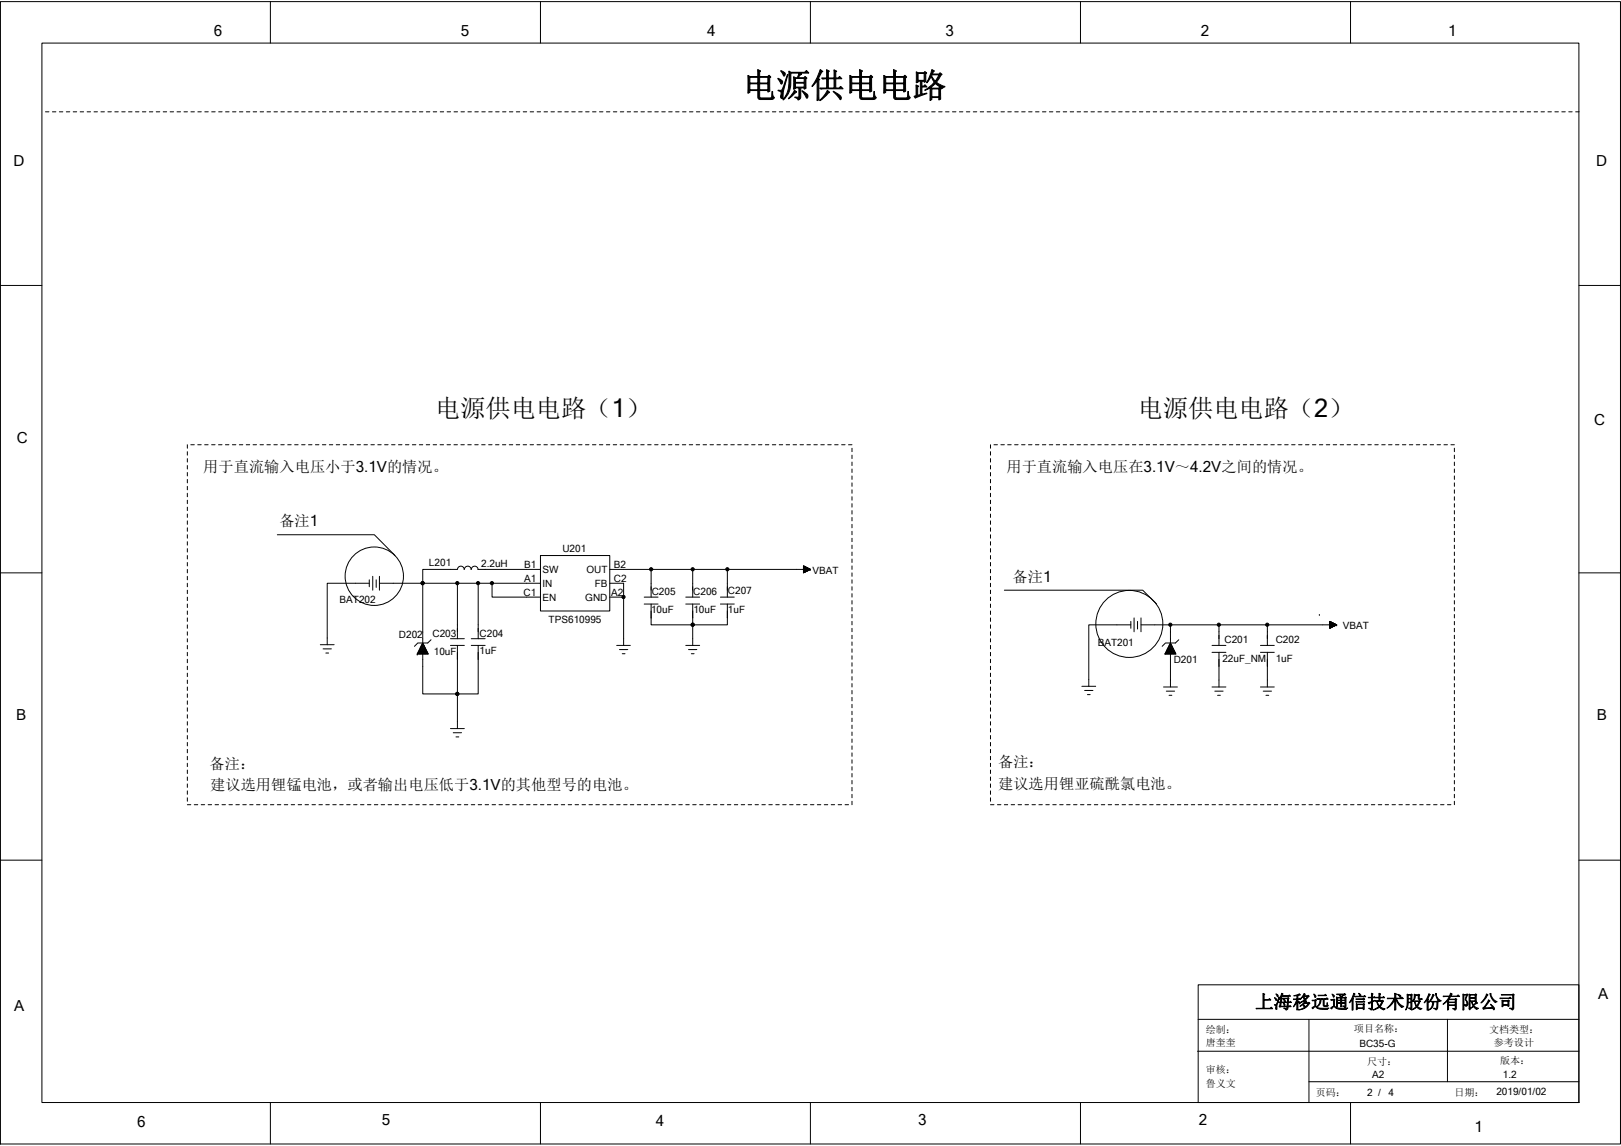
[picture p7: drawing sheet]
<svg xmlns="http://www.w3.org/2000/svg" width="297mm" height="210mm" viewBox="0 0 297 210" stroke-linecap="round" stroke-linejoin="round" font-family="sans-serif">
<g fill="none" stroke="#000" stroke-width=".18">
<path d="M.1 .3h296.8v209.3h-296.8zM7.7 7.9h281.6v194.1h-281.6zM49.5 .3v7.6M99 .3v7.6M148.5 .3v7.6M198 .3v7.6M247.5 .3v7.6M8.3 20.5h.7M9.6 20.5h.6M10.9 20.5h.6M12.1 20.5h.7M13.4 20.5h.7"/>
<path d="M14.7 20.5h.6M16 20.5h.6M17.2 20.5h.7M18.5 20.5h.6M19.8 20.5h.6M21 20.5h.7M22.3 20.5h.6M23.6 20.5h.6M24.8 20.5h.7M26.1 20.5h.6M27.4 20.5h.6M28.6 20.5h.7"/>
<path d="M29.9 20.5h.6M31.2 20.5h.6M32.4 20.5h.7M33.7 20.5h.7M35 20.5h.6M36.3 20.5h.6M37.5 20.5h.7M38.8 20.5h.6M40.1 20.5h.6M41.3 20.5h.7M42.6 20.5h.6M43.9 20.5h.6"/>
<path d="M45.1 20.5h.7M46.4 20.5h.6M47.7 20.5h.6M48.9 20.5h.7M50.2 20.5h.6M51.5 20.5h.6M52.7 20.5h.7M54 20.5h.6M55.3 20.5h.6M56.6 20.5h.6M57.8 20.5h.7M59.1 20.5h.6"/>
<path d="M60.4 20.5h.6M61.6 20.5h.7M62.9 20.5h.6M64.2 20.5h.6M65.4 20.5h.7M66.7 20.5h.6M68 20.5h.6M69.3 20.5h.6M70.5 20.5h.6M71.8 20.5h.6M73 20.5h.7M74.3 20.5h.6"/>
<path d="M75.6 20.5h.6M76.9 20.5h.6M78.1 20.5h.7M79.4 20.5h.6M80.7 20.5h.6M81.9 20.5h.7M83.2 20.5h.6M84.5 20.5h.6M85.7 20.5h.7M87 20.5h.6M88.3 20.5h.6M89.6 20.5h.6"/>
<path d="M90.8 20.5h.7M92.1 20.5h.6M93.3 20.5h.7M94.6 20.5h.6M95.9 20.5h.6M97.2 20.5h.6M98.4 20.5h.7M99.7 20.5h.6M101 20.5h.6M102.2 20.5h.7M103.5 20.5h.6M104.8 20.5h.6"/>
<path d="M106 20.5h.7M107.3 20.5h.6M108.6 20.5h.6M109.9 20.5h.6M111.1 20.5h.7M112.4 20.5h.6M113.7 20.5h.6M114.9 20.5h.6M116.2 20.5h.6M117.5 20.5h.6M118.7 20.5h.7M120 20.5h.6"/>
<path d="M121.3 20.5h.6M122.5 20.5h.7M123.8 20.5h.6M125.1 20.5h.6M126.3 20.5h.7M127.6 20.5h.6M128.9 20.5h.6M130.2 20.5h.6M131.4 20.5h.7M132.7 20.5h.6M134 20.5h.6M135.2 20.5h.7"/>
<path d="M136.5 20.5h.6M137.8 20.5h.6M139 20.5h.6M140.3 20.5h.6M141.5 20.5h.7M142.8 20.5h.6M144.1 20.5h.6M145.3 20.5h.7M146.6 20.5h.7M147.9 20.5h.6M149.2 20.5h.6M150.4 20.5h.7"/>
<path d="M151.7 20.5h.7M153 20.5h.6M154.3 20.5h.6M155.5 20.5h.7M156.8 20.5h.6M158.1 20.5h.6M159.3 20.5h.7M160.6 20.5h.6M161.8 20.5h.7M163.1 20.5h.6M164.4 20.5h.6M165.6 20.5h.7"/>
<path d="M166.9 20.5h.7M168.2 20.5h.6M169.5 20.5h.6M170.7 20.5h.7M172 20.5h.6M173.3 20.5h.6M174.5 20.5h.7M175.8 20.5h.6M177.1 20.5h.6M178.3 20.5h.7M179.6 20.5h.7M180.9 20.5h.6"/>
<path d="M182.2 20.5h.6M183.4 20.5h.7M184.7 20.5h.6M185.9 20.5h.7M187.2 20.5h.7M188.5 20.5h.6M189.8 20.5h.6M191 20.5h.7M192.3 20.5h.6M193.6 20.5h.6M194.8 20.5h.7M196.1 20.5h.6"/>
<path d="M197.4 20.5h.6M198.6 20.5h.7M199.9 20.5h.7M201.2 20.5h.6M202.5 20.5h.6M203.7 20.5h.7M205 20.5h.6M206.3 20.5h.6M207.5 20.5h.6M208.8 20.5h.6M210.1 20.5h.6M211.3 20.5h.7"/>
<path d="M212.6 20.5h.6M213.9 20.5h.6M215.1 20.5h.7M216.4 20.5h.6M217.7 20.5h.6M218.9 20.5h.7M220.2 20.5h.6M221.5 20.5h.6M222.8 20.5h.6M224 20.5h.7M225.3 20.5h.6M226.6 20.5h.6"/>
<path d="M227.8 20.5h.7M229.1 20.5h.6M230.4 20.5h.6M231.6 20.5h.7M232.9 20.5h.6M234.2 20.5h.6M235.4 20.5h.7M236.7 20.5h.6M238 20.5h.6M239.2 20.5h.7M240.5 20.5h.6M241.8 20.5h.6"/>
<path d="M243.1 20.5h.6M244.3 20.5h.7M245.6 20.5h.6M246.9 20.5h.6M248.1 20.5h.7M249.4 20.5h.6M250.7 20.5h.6M251.9 20.5h.7M253.2 20.5h.6M254.5 20.5h.6M255.7 20.5h.7M257 20.5h.6"/>
<path d="M258.3 20.5h.6M259.5 20.5h.7M260.8 20.5h.6M262.1 20.5h.6M263.4 20.5h.6M264.6 20.5h.7M265.9 20.5h.6M267.2 20.5h.6M268.4 20.5h.7M269.7 20.5h.6M271 20.5h.6M272.2 20.5h.7"/>
<path d="M273.5 20.5h.6M274.8 20.5h.6M276.1 20.5h.6M277.3 20.5h.6M278.6 20.5h.6M279.8 20.5h.7M281.1 20.5h.6M282.4 20.5h.6M283.7 20.5h.6M284.9 20.5h.7M286.2 20.5h.6M287.5 20.5h.6"/>
<path d="M288.7 20.5h.7M.1 52.3h7.6M289.3 52.3h7.6M34.3 81.5v.6M34.3 82.8v.6M34.3 84v.7M34.3 85.3v.6M34.3 86.6v.6M34.3 87.8v.7M34.3 89.1v.6M34.3 90.4v.6M34.3 91.7v.6"/>
<path d="M34.3 92.9v.7M34.3 94.2v.6M34.3 95.4v.7M34.3 96.7v.6M34.3 98v.6M34.3 99.3v.6M35 81.5h.6M36.2 81.5h.7M37.5 81.5h.6M38.8 81.5h.6M40 81.5h.7M41.3 81.5h.6"/>
<path d="M42.6 81.5h.6M43.9 81.5h.6M45.1 81.5h.7M46.4 81.5h.6M47.6 81.5h.7M48.9 81.5h.6M50.2 81.5h.6M50.8 98h17.8l3.8 3.8M51.5 81.5h.6M52.7 81.5h.7M54 81.5h.6M55.3 81.5h.6"/>
<path d="M56.5 81.5h.7M57.8 81.5h.6M59.1 81.5h.6M60.3 81.5h.7M61.6 81.5h.6M62.9 81.5h.6M64.2 81.5h.6M65.4 81.5h.7M66.7 81.5h.6M68 81.5h.6M69.2 81.5h.6M70.5 81.5h.6"/>
<path d="M71.8 81.5h.6M73 81.5h.7M74.3 81.5h.6M75.6 81.5h.6M76.8 81.5h.7M78.1 81.5h.6M79.4 81.5h.6M80.6 81.5h.7M81.9 81.5h.6M83.2 81.5h.6M84.5 81.5h.6M85.7 81.5h.7"/>
<path d="M87 81.5h.6M88.3 81.5h.6M89.5 81.5h.7M90.8 81.5h.6M92.1 81.5h.6M93.3 81.5h.7M94.6 81.5h.6M95.9 81.5h.6M97.1 81.5h.7M98.4 81.5h.6M99.7 81.5h.6M100.9 81.5h.7"/>
<path d="M102.2 81.5h.6M103.5 81.5h.6M104.8 81.5h.6M106 81.5h.7M107.3 81.5h.6M108.6 81.5h.6M109.8 81.5h.7M111.1 81.5h.6M112.4 81.5h.6M113.6 81.5h.7M114.9 81.5h.6M116.1 81.5h.7"/>
<path d="M117.4 81.5h.6M118.7 81.5h.6M119.9 81.5h.7M121.2 81.5h.7M122.5 81.5h.6M123.8 81.5h.6M125 81.5h.7M126.3 81.5h.6M127.6 81.5h.6M128.8 81.5h.7M130.1 81.5h.6M131.4 81.5h.6"/>
<path d="M132.6 81.5h.7M133.9 81.5h.7M135.2 81.5h.6M136.5 81.5h.6M137.7 81.5h.7M139 81.5h.6M140.2 81.5h.7M141.5 81.5h.7M142.8 81.5h.6M144.1 81.5h.6M145.3 81.5h.7M146.6 81.5h.6"/>
<path d="M147.9 81.5h.6M149.1 81.5h.7M150.4 81.5h.6M151.7 81.5h.6M152.9 81.5h.7M154.2 81.5h.7M155.5 81.5h.6M156.1 82.1v.7M156.1 83.4v.6M156.1 84.7v.6M156.1 85.9v.7M156.1 87.2v.6"/>
<path d="M156.1 88.5v.6M156.1 89.7v.7M156.1 91v.7M156.1 92.3v.6M156.1 93.6v.6M156.1 94.8v.6M156.1 96.1v.6M156.1 97.3v.7M156.1 98.6v.7M156.1 99.9v.6M181.5 81.5v.6M181.5 82.8v.6"/>
<path d="M181.5 84v.7M181.5 85.3v.6M181.5 86.6v.6M181.5 87.8v.7M181.5 89.1v.6M181.5 90.4v.6M181.5 91.7v.6M181.5 92.9v.7M181.5 94.2v.6M181.5 95.4v.7M181.5 96.7v.6M181.5 98v.6"/>
<path d="M181.5 99.3v.6M182.1 81.5h.7M183.4 81.5h.6M184.7 81.5h.6M185.9 81.5h.7M187.2 81.5h.6M188.5 81.5h.6M189.7 81.5h.7M191 81.5h.6M192.3 81.5h.6M193.5 81.5h.7M194.8 81.5h.6"/>
<path d="M196.1 81.5h.6M197.4 81.5h.6M198.6 81.5h.7M199.9 81.5h.6M201.2 81.5h.6M202.4 81.5h.7M203.7 81.5h.6M205 81.5h.6M206.2 81.5h.7M207.5 81.5h.6M208.8 81.5h.6M210 81.5h.7"/>
<path d="M211.3 81.5h.6M212.6 81.5h.6M213.8 81.5h.7M215.1 81.5h.6M216.4 81.5h.6M217.7 81.5h.6M218.9 81.5h.7M220.2 81.5h.6M221.5 81.5h.6M222.7 81.5h.7M224 81.5h.6M225.3 81.5h.6"/>
<path d="M226.5 81.5h.7M227.8 81.5h.6M229.1 81.5h.6M230.4 81.5h.6M231.6 81.5h.6M232.9 81.5h.6M234.1 81.5h.7M235.4 81.5h.6M236.7 81.5h.6M238 81.5h.6M239.2 81.5h.7M240.5 81.5h.6"/>
<path d="M241.8 81.5h.6M243 81.5h.7M244.3 81.5h.6M245.6 81.5h.6M246.8 81.5h.7M248.1 81.5h.6M249.4 81.5h.6M250.7 81.5h.6M251.9 81.5h.7M253.2 81.5h.6M254.4 81.5h.7M255.7 81.5h.6"/>
<path d="M257 81.5h.6M258.3 81.5h.6M259.5 81.5h.7M260.8 81.5h.6M262.1 81.5h.6M263.3 81.5h.7M264.6 81.5h.6M265.9 81.5h.6M266.5 82.1v.7M266.5 83.4v.6M266.5 84.7v.6M266.5 85.9v.7"/>
<path d="M266.5 87.2v.6M266.5 88.5v.6M266.5 89.7v.7M266.5 91v.7M266.5 92.3v.6M266.5 93.6v.6M266.5 94.8v.6M266.5 96.1v.6M266.5 97.3v.7M266.5 98.6v.7M266.5 99.9v.6M.1 105h7.6"/>
<path d="M34.3 100.5v.7M34.3 101.8v.6M34.3 103.1v.6M34.3 104.3v.7M34.3 105.6v.6M34.3 106.9v.6M34.3 108.1v.7M34.3 109.4v.6M34.3 110.7v.6M34.3 112v.6M34.3 113.2v.7M34.3 114.5v.6"/>
<path d="M34.3 115.8v.6M34.3 117v.6M34.3 118.3v.6M34.3 119.5v.7M58.7 118.1h2.5M59.2 118.9h1.5M59.7 119.7h.5M67.7 106.9h-7.7v11.2M67.7 106.2v1.3M68.3 105.6v2.5M68.9 106.2v1.4M69.5 106.9h8v10.9"/>
<path d="M69.5 105.6v2.5M76.5 119.8h.1M76.5 119.7h1.9M76.6 119.6h1.7M76.6 119.5v.3M76.7 119.4h1.5M76.8 119.2h1.3M76.8 119.1v.7M76.9 119h1.2M77 118.9h1M77 118.7v1.1M77 118.7h.9"/>
<path d="M77.1 118.5h.7M77.1 118.4v1.4M77.2 118.3h.5M77.3 118.1h.3M77.3 118v1.8M77.4 118h.1M77.5 117.8l1 2h-2zM77.5 106.9h6.3v10.1M77.5 106.9h.1M77.5 117.9v1.9M77.7 118.3v1.5M77.9 118.6v1.2"/>
<path d="M78 119v.8M78.2 119.3v.5M78.4 119.7v.1M79 117.2l-.6 .6h-1.8l-.7 .6M82.5 117h2.6M82.5 118.3h2.6M83.8 106.9h15.2M83.8 118.3v15.2M85 104.4a.59 .59 0 0 0-.5-.7 .59 .59 0 0 0-.7 .6h-6.3v2.6M85.1 104.3a.59 .59 0 0 1 .6-.6 .59 .59 0 0 1 .6 .7M86.4 117h2.5M86.4 118.3h2.5"/>
<path d="M86.4 104.3a.59 .59 0 0 1 .6-.6 .59 .59 0 0 1 .6 .7M87.6 104.3h11.4M87.6 118.3v8.8h-10.1v-7.3M87.6 106.9v10.1M90.2 106.9v2.5h8.8M99 101.8h12.7v10.2h-12.7zM111.7 106.9h2.6v11.4M111.7 104.3h7.6v5.1M111.7 109.4h2.6M113 118.3h2.5M113.5 119h1.5M114 119.8h.5"/>
<path d="M118 109.4h2.6M118 110.7h2.6M119.3 104.3h7.6v5.1M119.3 110.7v3.8h14v-3.8M125.7 109.4h2.5M125.7 118.3h2.5M125.7 110.7h2.5M126.2 119h1.5M126.7 119.8h.5M126.9 110.7v7.6M126.9 104.3h21.6l-1.3 .7v-1.3l1.3 .6M132 109.4h2.6"/>
<path d="M132 110.7h2.6M133.3 104.3v5.1M147.2 104.3h1.3M147.2 104.9h.2M147.2 104.8h.3M147.2 103.9h.4v.9h-.4M147.2 104.7h.6M147.2 104.6h.8M147.2 104.6h.9M147.2 104.5h.9M147.2 104.5h1M147.2 104.3h1.2v.1"/>
<path d="M147.2 104.2h1.1v.2M147.2 104.2h1v.3M147.2 104.1h.9v.4M147.2 104.1h.8v.5M147.2 104h.7v.6M147.2 103.9h.5v.8M147.2 103.8h.3M147.2 103.8h.2v1.1M147.3 104.9l-.1-1.2v1.3M147.3 103.7l-.1 1.2M147.4 103.8v1.1M147.5 103.8v1"/>
<path d="M147.6 103.9v.9M147.7 103.9v.8h-.5M147.8 104v.7M147.8 104v.6M148 104v.6M148.1 104.1v.4M148.2 104.2v.3M148.4 104.2v.2h-1.2M148.5 104.3l-1.3 .1M148.5 104.3h.1M156.1 101.2v.6M156.1 102.4v.7"/>
<path d="M156.1 103.7v.6M156.1 105v.6M156.1 106.2v.7M156.1 107.5v.6M156.1 108.8v.6M156.1 110v.7M156.1 111.3v.7M156.1 112.6v.6M156.1 113.9v.6M156.1 115.1v.7M156.1 116.4v.6M156.1 117.6v.7"/>
<path d="M156.1 118.9v.6M181.5 100.5v.7M181.5 101.8v.6M181.5 103.1v.6M181.5 104.3v.7M181.5 105.6v.6M181.5 106.9v.6M181.5 108.1v.7M181.5 109.4v.6M181.5 110.7v.6M181.5 112v.6M181.5 113.2v.7"/>
<path d="M181.5 114.5v.6M181.5 115.8v.6M181.5 117v.6M181.5 118.3v.6M181.5 119.5v.7M184 108.1h25.4l2.5 2.6M207.2 114.5h-7.7v11.3M207.2 113.9v1.2M207.8 113.2v2.6M208.4 113.9v1.4M209.1 114.5h5.4M209.1 113.2v2.6"/>
<path d="M213.5 119.7h1.9M213.6 119.6v.2M213.6 119.6h1.7M213.7 119.4h1.6M213.7 119.3v.5M213.8 119.2h1.4v.6M213.9 119h1.2M213.9 118.9v.9M214 118.9h1v.9M214 118.7h.9M214.1 118.5v1.3M214.1 118.5h.7"/>
<path d="M214.2 118.3h.5M214.3 118.2v1.6M214.3 118.1h.3M214.4 118h.1M214.5 117.8v2M214.5 117.8l1 2h-2zM214.5 114.5v3.3M214.5 119.8v6.1M214.5 114.5h8.9v3.8M214.6 118.1v1.7M214.8 118.5v1.3M215.3 119.5v.3"/>
<path d="M216 117.2l-.6 .6h-1.8l-.6 .6M222.1 118.3h2.5M222.1 119.5h2.5M223.4 114.5h8.8v3.8M223.4 119.5v6.4M231 118.3h2.5M231 119.5h2.5M232.2 119.5v6.4M232.2 114.5h12.7l-1.2 .6v-1.2l1.2 .6M241.8 112.6h.1M243.7 114.5h1.2M243.7 113.9v1.2"/>
<path d="M243.7 114h.2v1h-.2M243.7 114.9h.3M243.7 114.1h.4v.8h-.4M243.7 114.1h.5v.7h-.5M243.7 114.8h.7M243.7 114.7h.8M243.7 114.4h1.1v.1M243.7 114.4h1v.2M243.7 114.3h.9v.3M243.7 114.2h.7v.5M243.7 114.2h.6v.6M243.7 114h.3v.9"/>
<path d="M243.7 113.9h.1v1.1M243.8 113.9v1.2M243.9 113.9l-.1 1.1h-.1M244.1 114v.9M244.2 114.1v.8M244.3 114.2v.6M244.4 114.2v.6M244.5 114.3v.4M244.6 114.3v.4h-.9M244.7 114.4v.2h-1M244.8 114.4v.2h-1.1M244.9 114.4l-1.2 .1"/>
<path d="M244.9 114.5h.1M266.5 101.2v.6M266.5 102.4v.7M266.5 103.7v.6M266.5 105v.6M266.5 106.2v.7M266.5 107.5v.6M266.5 108.8v.6M266.5 110v.7M266.5 111.3v.7M266.5 112.6v.6M266.5 113.9v.6"/>
<path d="M266.5 115.1v.7M266.5 116.4v.6M266.5 117.6v.7M266.5 118.9v.6M289.3 105h7.6M34.3 120.8v.6M34.3 122.1v.6M34.3 123.3v.7M34.3 124.6v.6M34.3 125.9v.6M34.3 127.1v.7M34.3 128.4v.7"/>
<path d="M34.3 129.7v.6M34.3 131v.6M34.3 132.2v.7M34.3 133.5v.6M34.3 134.8v.6M34.3 136v.7M34.3 137.3v.6M34.3 138.6v.6M34.3 139.8v.7M82.5 133.5h2.6M83.1 134.3h1.5M83.6 135h.5"/>
<path d="M156.1 120.2v.6M156.1 121.4v.7M156.1 122.7v.6M156.1 124v.6M156.1 125.2v.7M156.1 126.5v.6M156.1 127.8v.6M156.1 129.1v.6M156.1 130.3v.7M156.1 131.6v.6M156.1 132.9v.6M156.1 134.1v.7"/>
<path d="M156.1 135.4v.6M156.1 136.7v.6M156.1 137.9v.7M156.1 139.2v.6M181.5 120.8v.6M181.5 122.1v.6M181.5 123.3v.7M181.5 124.6v.6M181.5 125.9v.6M181.5 127.1v.7M181.5 128.4v.7M181.5 129.7v.6"/>
<path d="M181.5 131v.6M181.5 132.2v.7M181.5 133.5v.6M181.5 134.8v.6M181.5 136v.7M181.5 137.3v.6M181.5 138.6v.6M181.5 139.8v.7M198.2 125.8h2.6M198.8 126.5h1.5M199.3 127.3h.5M213.2 125.9h2.5"/>
<path d="M213.7 126.6h1.5M214.2 127.4h.5M222.1 125.9h2.5M222.6 126.6h1.5M223.1 127.4h.5M231 125.9h2.5M231.5 126.6h1.5M232 127.4h.5M266.5 120.2v.6M266.5 121.4v.7M266.5 122.7v.6M266.5 124v.6"/>
<path d="M266.5 125.2v.7M266.5 126.5v.6M266.5 127.8v.6M266.5 129.1v.6M266.5 130.3v.7M266.5 131.6v.6M266.5 132.9v.6M266.5 134.1v.7M266.5 135.4v.6M266.5 136.7v.6M266.5 137.9v.7M266.5 139.2v.6"/>
<path d="M.1 157.6h7.6M34.3 141.1v.6M34.3 142.4v.6M34.3 143.6v.7M34.3 144.9v.6M34.3 146.2v.6M34.3 147.4h.7M35.6 147.4h.6M36.9 147.4h.6M38.1 147.4h.7M39.4 147.4h.6M40.7 147.4h.6"/>
<path d="M41.9 147.4h.7M43.2 147.4h.7M44.5 147.4h.6M45.8 147.4h.6M47 147.4h.6M48.3 147.4h.6M49.5 147.4h.7M50.8 147.4h.7M52.1 147.4h.6M53.4 147.4h.6M54.6 147.4h.7M55.9 147.4h.6"/>
<path d="M57.2 147.4h.6M58.4 147.4h.7M59.7 147.4h.6M61 147.4h.6M62.2 147.4h.7M63.5 147.4h.7M64.8 147.4h.6M66.1 147.4h.6M67.3 147.4h.7M68.6 147.4h.6M69.8 147.4h.7M71.1 147.4h.7"/>
<path d="M72.4 147.4h.6M73.7 147.4h.6M74.9 147.4h.7M76.2 147.4h.6M77.5 147.4h.6M78.7 147.4h.7M80 147.4h.6M81.3 147.4h.6M82.5 147.4h.7M83.8 147.4h.7M85.1 147.4h.6M86.4 147.4h.6"/>
<path d="M87.6 147.4h.7M88.9 147.4h.6M90.2 147.4h.6M91.4 147.4h.7M92.7 147.4h.6M94 147.4h.6M95.2 147.4h.7M96.5 147.4h.6M97.8 147.4h.6M99 147.4h.7M100.3 147.4h.6M101.6 147.4h.6"/>
<path d="M102.8 147.4h.7M104.1 147.4h.7M105.4 147.4h.6M106.7 147.4h.6M107.9 147.4h.7M109.2 147.4h.6M110.5 147.4h.6M111.7 147.4h.7M113 147.4h.6M114.3 147.4h.6M115.5 147.4h.6M116.8 147.4h.6"/>
<path d="M118 147.4h.7M119.3 147.4h.6M120.6 147.4h.6M121.9 147.4h.6M123.1 147.4h.7M124.4 147.4h.6M125.7 147.4h.6M126.9 147.4h.7M128.2 147.4h.6M129.5 147.4h.6M130.7 147.4h.7M132 147.4h.6"/>
<path d="M133.3 147.4h.6M134.6 147.4h.6M135.8 147.4h.7M137.1 147.4h.6M138.4 147.4h.6M139.6 147.4h.6M140.9 147.4h.6M142.2 147.4h.6M143.4 147.4h.7M144.7 147.4h.6M146 147.4h.6M147.2 147.4h.7"/>
<path d="M148.5 147.4h.6M149.8 147.4h.6M151 147.4h.7M152.3 147.4h.6M153.6 147.4h.6M154.9 147.4h.6M156.1 140.5v.6M156.1 141.7v.7M156.1 143v.6M156.1 144.3v.6M156.1 145.5v.7M156.1 146.8v.6"/>
<path d="M181.5 147.4h.6M181.5 141.1v.6M181.5 142.4v.6M181.5 143.6v.7M181.5 144.9v.6M181.5 146.2v.6M182.8 147.4h.6M184 147.4h.7M185.3 147.4h.6M186.6 147.4h.6M187.8 147.4h.7M189.1 147.4h.6"/>
<path d="M190.4 147.4h.6M191.6 147.4h.7M192.9 147.4h.6M194.2 147.4h.6M195.4 147.4h.7M196.7 147.4h.7M198 147.4h.6M199.3 147.4h.6M200.5 147.4h.7M201.8 147.4h.6M203.1 147.4h.6M204.3 147.4h.7"/>
<path d="M205.6 147.4h.6M206.9 147.4h.6M208.1 147.4h.7M209.4 147.4h.6M210.7 147.4h.6M211.9 147.4h.7M213.2 147.4h.6M214.5 147.4h.6M215.7 147.4h.7M217 147.4h.7M218.3 147.4h.6M219.6 147.4h.6"/>
<path d="M220.8 147.4h.7M222.1 147.4h.6M223.4 147.4h.6M224.6 147.4h.7M225.9 147.4h.6M227.2 147.4h.6M228.4 147.4h.7M229.7 147.4h.7M231 147.4h.6M232.2 147.4h.7M233.5 147.4h.6M234.8 147.4h.6"/>
<path d="M236 147.4h.7M237.3 147.4h.7M238.6 147.4h.6M239.9 147.4h.6M241.1 147.4h.7M242.4 147.4h.6M243.7 147.4h.6M244.9 147.4h.7M246.2 147.4h.6M247.5 147.4h.6M248.7 147.4h.7M250 147.4h.7"/>
<path d="M251.3 147.4h.6M252.6 147.4h.6M253.8 147.4h.6M255.1 147.4h.6M256.3 147.4h.7M257.6 147.4h.7M258.9 147.4h.6M260.2 147.4h.6M261.4 147.4h.7M262.7 147.4h.6M264 147.4h.6M265.2 147.4h.7"/>
<path d="M266.5 140.5v.6M266.5 141.7v.7M266.5 143v.6M266.5 144.3v.6M266.5 145.5v.7M266.5 146.8v.6M289.3 157.6h7.6M219.4 192.6h69.9M219.6 180.4h69.7v21.6h-69.7zM219.6 186.8h69.7M239.9 198.2h49.4M239.9 186.8v15.2"/>
<path d="M265.2 186.8v11.4M49.5 202v7.6M99 202v7.6M148.5 202v7.6M198 202v7.6M247.5 202v7.6"/>
<circle cx="68.6" cy="105.6" r="5.4"/>
<circle cx="206.9" cy="114.3" r="6.1"/>
</g>
<g fill="#000" stroke="#000" stroke-width=".18">
<circle cx="77.4" cy="106.8" r=".3"/>
<circle cx="83.8" cy="106.8" r=".3"/>
<circle cx="87.6" cy="106.8" r=".3"/>
<circle cx="90.1" cy="106.8" r=".3"/>
<circle cx="114.3" cy="109.4" r=".3"/>
<circle cx="119.3" cy="104.3" r=".3"/>
<circle cx="126.9" cy="114.5" r=".3"/>
<circle cx="126.9" cy="104.3" r=".3"/>
<circle cx="133.3" cy="104.3" r=".3"/>
<circle cx="214.5" cy="114.5" r=".3"/>
<circle cx="223.3" cy="114.5" r=".3"/>
<circle cx="232.2" cy="114.5" r=".3"/>
<circle cx="83.8" cy="127.1" r=".3"/>
</g>
<text font-size="6.2" x="136.1" y="17.8">电源供电电路</text>
<g font-size="4.6">
<text x="79.8" y="76.4">电源供电电路（1）</text>
<text x="208.5" y="76.4">电源供电电路（2）</text>
</g>
<text font-size="3.4" x="230" y="184.8">上海移远通信技术股份有限公司</text>
<g font-size="2.8">
<text x="39.2" y="6.6">6</text>
<text x="84.5" y="6.6">5</text>
<text x="129.6" y="6.6">4</text>
<text x="173.2" y="6.6">3</text>
<text x="220.1" y="6.6">2</text>
<text x="265.4" y="6.6">1</text>
<text x="2.5" y="30.5">D</text>
<text x="292.5" y="30.4">D</text>
<text x="292.1" y="77.8">C</text>
<text x="3.1" y="81.1">C</text>
<text x="37.2" y="86.4">用于直流输入电压小于3.1V的情况。</text>
<text x="184.4" y="86.4">用于直流输入电压在3.1V～4.2V之间的情况。</text>
<text x="51.2" y="96.3">备注1</text>
<text x="185.5" y="106.6">备注1</text>
<text x="3" y="131.9">B</text>
<text x="292.6" y="131.9">B</text>
<text x="38.4" y="141">备注：</text>
<text x="182.9" y="140.5">备注：</text>
<text x="38.5" y="144.8">建议选用锂锰电池，或者输出电压低于3.1V的其他型号的电池。</text>
<text x="182.9" y="144.7">建议选用锂亚硫酰氯电池。</text>
<text x="2.6" y="185.3">A</text>
<text x="292.9" y="183.1">A</text>
<text x="25.2" y="206.6">6</text>
<text x="70" y="206.1">5</text>
<text x="120.2" y="206.3">4</text>
<text x="168.3" y="206.1">3</text>
<text x="219.7" y="206.1">2</text>
<text x="270.2" y="207.4">1</text>
</g>
<g font-size="1.8">
<text x="103.1" y="101.2">U201</text>
<text x="78.6" y="103.6">L201</text>
<text x="88.2" y="103.9">2.2uH</text>
<text x="96" y="104.1">B1</text>
<text x="96" y="106.6">A1</text>
<text x="99.4" y="105">SW</text>
<text x="99.4" y="107.5">IN</text>
<text x="107.5" y="105">OUT</text>
<text x="109" y="107.5">FB</text>
<text x="112.5" y="106.6">C2</text>
<text x="112.5" y="104.1">B2</text>
<text x="148.9" y="105.2">VBAT</text>
<text x="62.2" y="110.4">BAT202</text>
<text x="95.9" y="109.2">C1</text>
<text x="99.4" y="110.1">EN</text>
<text x="107.2" y="110.1">GND</text>
<text x="112" y="109.2">A2</text>
<text x="119.3" y="112.4">10uF</text>
<text x="119.4" y="109">C205</text>
<text x="127" y="109">C206</text>
<text x="127.1" y="112.4">10uF</text>
<text x="133.4" y="108.8">C207</text>
<text x="133.4" y="112.3">1uF</text>
<text x="73.1" y="117">D202</text>
<text x="79.2" y="116.6">C203</text>
<text x="79.5" y="120">10uF</text>
<text x="87.9" y="116.8">C204</text>
<text x="87.9" y="119.8">1uF</text>
<text x="100.5" y="114.2">TPS610995</text>
<text x="201.1" y="118.4">BAT201</text>
<text x="224.4" y="117.9">C201</text>
<text x="233.8" y="117.8">C202</text>
<text x="246.1" y="115.3">VBAT</text>
<text x="215.1" y="121.5">D201</text>
<text x="224" y="121.4">22uF_NM</text>
<text x="233.8" y="121.2">1uF</text>
<text x="220.9" y="189.3">绘制：</text>
<text x="221" y="191.7">唐奎奎</text>
<text x="248.1" y="189.1">项目名称：</text>
<text x="249.1" y="191.9">BC35-G</text>
<text x="272.9" y="189.3">文档类型：</text>
<text x="273.7" y="191.7">参考设计</text>
<text x="220.9" y="196.6">审核：</text>
<text x="250.5" y="195.2">尺寸：</text>
<text x="251.4" y="197.6">A2</text>
<text x="274.9" y="194.9">版本：</text>
<text x="275.4" y="197.6">1.2</text>
<text x="221" y="199.2">鲁义文</text>
<text x="241.1" y="200.7">页码：</text>
<text x="250.5" y="200.7">2 /</text>
<text x="254.4" y="200.7">4</text>
<text x="266.5" y="200.7">日期：</text>
<text x="274.2" y="200.6">2019/01/02</text>
</g>
</svg>
